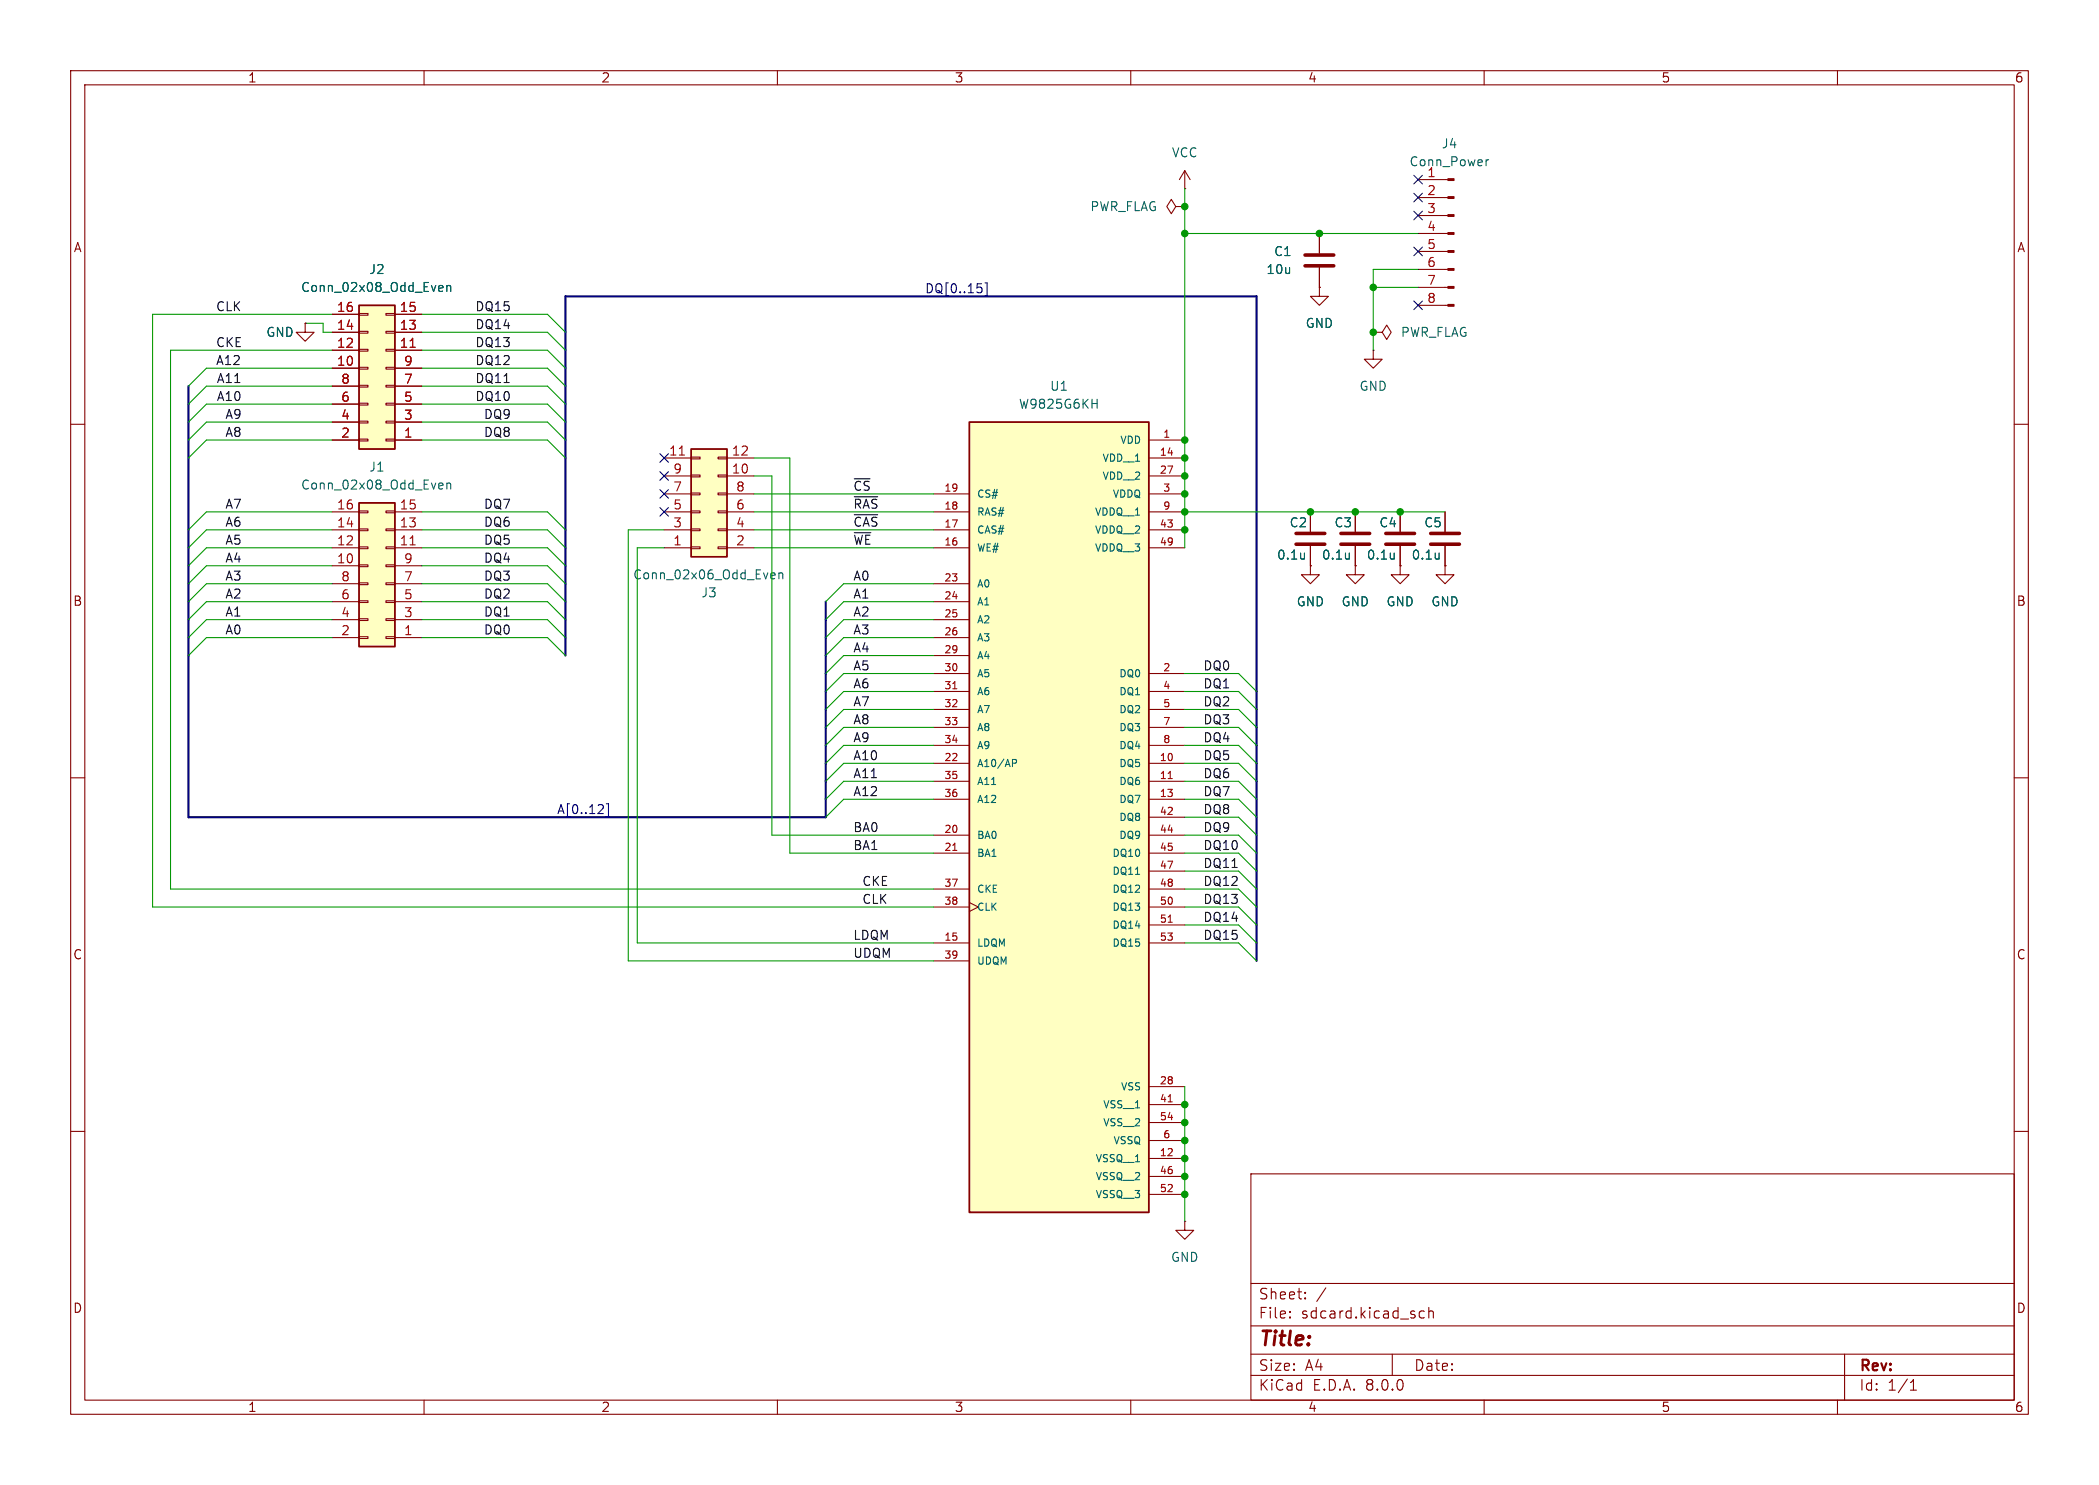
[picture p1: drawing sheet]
<svg xmlns="http://www.w3.org/2000/svg" width="297mm" height="210mm" viewBox="0 0 297 210" stroke-linecap="round" stroke-linejoin="round" font-family="sans-serif">
<g fill="none" stroke="#840000" stroke-width=".15">
<path d="M10 10h277v190h-277zM12 12h273v186h-273zM60 10v2M110 10v2M160 10v2M210 10v2M260 10v2M166.4 29.2l-.7-1-.6 1 .6 1 .7-1h1.2M167.6 29.2h.1M200.7 38.1h4.2M200.7 35.6h4.2M200.7 33h4.2"/>
<path d="M200.7 30.5h4.2M200.7 27.9h4.2M200.7 25.4h4.2M10 60h2M200.7 43.2h4.2M200.7 40.6h4.2M285 60h2M185.4 72.4v2.8M185.4 77.2v2.8M191.8 72.4v2.8M191.8 77.2v2.8M198.1 72.4v2.8"/>
<path d="M198.1 77.2v2.8M204.5 72.4v2.8M204.5 77.2v2.8M185.4 80v1.3h1.3l-1.3 1.3-1.3-1.3h1.3M185.4 80h.1M191.8 80v1.3h1.2l-1.2 1.3-1.3-1.3h1.3M191.8 80h.1M198.1 80v1.3h1.3l-1.3 1.3-1.3-1.3h1.3M198.1 80h.1M204.5 80v1.3h1.2l-1.2 1.3-1.3-1.3h1.3M204.5 80h.1M10 110h2"/>
<path d="M285 110h2M10 160h2M285 160h2M167.6 172.7v1.3h1.3l-1.3 1.3-1.2-1.3h1.2M167.6 172.7h.1M177 166h108v32h-108zM60 198v2M110 198v2M160 198v2M177 194.5h108M177 191.5h108M177 187.5h108"/>
<path d="M177 181.5h108M182.5 186.3h.1l-.1 .1M182.5 186.3v.1M182.5 185.5v.1M182.5 185.5h.1l-.1 .1M184.7 183.6v.1M184.7 183.6h-.1l.1 .1M184.7 182.8v.1M184.7 182.8h-.1l.1 .1M187.6 182.1l-1.3 2M197 191.5v3M200.8 186.1l.3 .3 .4-.1"/>
<path d="M201.5 185.5l-.4-.1-.3 .3M202.2 185.5a.37 .37 0 0 1 .6 .1v.8M202.2 184.9v1.5M210 198v2M260 198v2M261 191.5v6.5M270.3 196.6h.9M270.3 195.5l.4-.4v1.5"/>
</g>
<g fill="#840000" stroke="#840000" stroke-width=".15">
<path d="M204.9 43.1h.8v.2h-.8z"/>
<path d="M204.9 40.5h.8v.3h-.8z"/>
<path d="M204.9 38h.8v.2h-.8z"/>
<path d="M204.9 35.4h.8v.3h-.8z"/>
<path d="M204.9 32.9h.8v.2h-.8z"/>
<path d="M204.9 30.4h.8v.2h-.8z"/>
<path d="M204.9 27.8h.8v.3h-.8z"/>
<path d="M204.9 25.3h.8v.2h-.8z"/>
</g>
<path d="M210.3 22.6v.8M210.6 22.6l-.2 .1-.1 .1M184.6 78.2v.9M184.6 78.9l-.1 .1M190.9 78.2v.9M190.9 78.9v.1M197.3 78.2v.9M197.3 78.9l-.1 .1M203.6 78.2v.9M203.6 78.9v.1" fill="none" stroke="#006464" stroke-width=".15"/>
<path d="M183.4 77h4.1M183.4 75.4h4.1M189.7 77h4.1M189.7 75.4h4.1M196.1 77h4.1M196.1 75.4h4.1M202.4 77h4.1M202.4 75.4h4.1" fill="none" stroke="#840000" stroke-width=".51"/>
<path d="M50.8 43.2h5.1v20.3h-5.1z" fill="#ffffc2"/>
<g fill="none" stroke="#840000" stroke-width=".15">
<path d="M43.2 45.7v1.3h-1.3l1.3 1.3 1.2-1.3h-1.2M43.2 45.7h.1M47 52.1h3.8M47 49.5h3.8M47 47h3.8M47 44.5h3.8M47 59.7h3.8M47 57.2h3.8M47 54.6h3.8M50.8 44.3h1.3v.3h-1.3zM50.8 46.9h1.3v.2h-1.3zM50.8 49.4h1.3v.3h-1.3z"/>
<path d="M50.8 51.9h1.3v.3h-1.3zM50.8 54.5h1.3v.2h-1.3zM50.8 57h1.3v.3h-1.3zM50.8 59.6h1.3v.2h-1.3zM54.6 44.3h1.3v.3h-1.3zM54.6 46.9h1.3v.2h-1.3zM54.6 49.4h1.3v.3h-1.3zM54.6 51.9h1.3v.3h-1.3zM54.6 54.5h1.3v.2h-1.3zM54.6 57h1.3v.3h-1.3zM54.6 59.6h1.3v.2h-1.3zM55.9 52.1h3.8"/>
<path d="M55.9 49.5h3.8M55.9 47h3.8M55.9 44.5h3.8M55.9 59.7h3.8M55.9 57.2h3.8M55.9 54.6h3.8M47 62.2h3.8M50.8 62.1h1.3v.3h-1.3zM54.6 62.1h1.3v.3h-1.3zM55.9 62.2h3.8"/>
</g>
<path d="M50.8 43.2h5.1v20.3h-5.1z" fill="none" stroke="#840000" stroke-width=".25"/>
<path d="M58 49.1h.8" fill="none" stroke="#a90000" stroke-width=".15"/>
<path d="M62.3 40.4h.3l.1 .3-.6 .1M62.6 41.2h-.3M63.2 40.5l.2-.1h.3l.1 .8M63.2 40.4v.8" fill="none" stroke="#006464" stroke-width=".15"/>
<path d="M137.2 59.7h25.4v111.8h-25.4z" fill="#ffffc2"/>
<path d="M137.2 59.7h25.4v111.8h-25.4z" fill="none" stroke="#840000" stroke-width=".25"/>
<g fill="none" stroke="#840000" stroke-width=".15">
<path d="M132.1 77.5h5.1M132.1 74.9h5.1M132.1 72.4h5.1M132.1 69.9h5.1M162.6 62.2h5M162.6 64.8h5M162.6 77.5h5M162.6 74.9h5M162.6 72.4h5M162.6 69.9h5M162.6 67.3h5M132.1 95.3h5.1"/>
<path d="M132.1 82.6h5.1M132.1 85.1h5.1M132.1 87.6h5.1M132.1 90.2h5.1M132.1 92.7h5.1M132.1 97.8h5.1M162.6 95.3h5M162.6 97.8h5M132.1 108h5.1M132.1 110.5h5.1M132.1 113h5.1M132.1 118.1h5.1"/>
<path d="M132.1 100.3h5.1M132.1 102.9h5.1M132.1 105.4h5.1M162.6 108h5M162.6 110.5h5M162.6 113h5M162.6 118.1h5M162.6 100.3h5M162.6 102.9h5M162.6 105.4h5M162.6 115.6h5M132.1 133.4h5.1"/>
<path d="M132.1 120.7h5.1M132.1 125.7h5.1M132.1 128.3h5.1M132.1 135.9h5.1M137.2 127.6l1.2 .7-1.2 .6M162.6 133.4h5M162.6 120.7h5M162.6 125.7h5M162.6 128.3h5M162.6 123.2h5M162.6 130.8h5M162.6 153.7h5"/>
<path d="M162.6 156.2h5M162.6 158.8h5M162.6 163.8h5M162.6 166.4h5M162.6 168.9h5M162.6 161.3h5"/>
</g>
<path d="M134.8 97.4h.6M165.3 110.1h.6M134.8 120.3h.6M165.3 130.4h.6M165.3 155.8h.6" fill="none" stroke="#a90000" stroke-width=".15"/>
<path d="M154.5 57.1h.7M155.2 56.5v1.2M143.3 107.4h.3l.2 .2-.1 .3h-.4M160.7 123.7h.6" fill="none" stroke="#006464" stroke-width=".15"/>
<path d="M50.8 71.1h5.1v20.3h-5.1z" fill="#ffffc2"/>
<g fill="none" stroke="#840000" stroke-width=".15">
<path d="M186.7 40.6v1.3h-1.3l1.3 1.3 1.3-1.3h-1.3M186.7 40.6h.1M194.3 49.5v1.3h1.3l-1.3 1.3-1.3-1.3h1.3M194.3 49.5h.1M194.3 47h1.3l.6-1 .6 1-.6 1-.6-1M194.3 47h.1M47 77.5h3.8M47 74.9h3.8M47 72.4h3.8M50.8 72.3h1.3v.2h-1.3zM50.8 74.8h1.3v.3h-1.3zM50.8 77.3h1.3v.3h-1.3z"/>
<path d="M50.8 79.9h1.3v.2h-1.3zM54.6 72.3h1.3v.2h-1.3zM54.6 74.8h1.3v.3h-1.3zM54.6 77.3h1.3v.3h-1.3zM54.6 79.9h1.3v.2h-1.3zM55.9 77.5h3.8M55.9 74.9h3.8M55.9 72.4h3.8M47 90.2h3.8M47 80h3.8M47 87.6h3.8M47 85.1h3.8"/>
<path d="M47 82.6h3.8M50.8 82.4h1.3v.3h-1.3zM50.8 85h1.3v.2h-1.3zM50.8 87.5h1.3v.3h-1.3zM50.8 90h1.3v.3h-1.3zM54.6 82.4h1.3v.3h-1.3zM54.6 85h1.3v.2h-1.3zM54.6 87.5h1.3v.3h-1.3zM54.6 90h1.3v.3h-1.3zM55.9 90.2h3.8M55.9 80h3.8M55.9 87.6h3.8"/>
<path d="M55.9 85.1h3.8M55.9 82.6h3.8"/>
</g>
<path d="M50.8 71.1h5.1v20.3h-5.1z" fill="none" stroke="#840000" stroke-width=".25"/>
<path d="M58 77.1h.8" fill="none" stroke="#a90000" stroke-width=".15"/>
<path d="M62.3 68.3l.3 .1 .1 .2-.6 .1M62.6 69.1l-.3 .1M63.2 68.4l.2-.1 .3 .1 .1 .8M63.2 68.3v.9" fill="none" stroke="#006464" stroke-width=".15"/>
<path d="M97.8 63.5h5.1v15.2h-5.1z" fill="#ffffc2"/>
<g fill="none" stroke="#840000" stroke-width=".15">
<path d="M167.6 26.7h.1M167.6 24.1l-.7 1.3M167.6 24.1v2.6M167.6 24.1l.8 1.3M186.7 33v2.8M186.7 37.8v2.8M43.2 45.7h.1M47 52.1h3.8M47 49.5h3.8M47 47h3.8M47 44.5h3.8M47 59.7h3.8"/>
<path d="M47 57.2h3.8M47 54.6h3.8M55.9 52.1h3.8M55.9 49.5h3.8M55.9 47h3.8M55.9 44.5h3.8M55.9 59.7h3.8M55.9 57.2h3.8M55.9 54.6h3.8M186.7 40.6h.1M47 62.2h3.8M55.9 62.2h3.8"/>
<path d="M94 77.5h3.8M94 67.3h3.8M94 64.8h3.8M94 74.9h3.8M94 72.4h3.8M94 69.9h3.8M97.8 64.6h1.3v.3h-1.3zM97.8 67.2h1.3v.2h-1.3zM97.8 69.7h1.3v.3h-1.3zM97.8 72.3h1.3v.2h-1.3zM97.8 74.8h1.3v.3h-1.3zM97.8 77.3h1.3v.3h-1.3z"/>
<path d="M101.6 64.6h1.3v.3h-1.3zM101.6 67.2h1.3v.2h-1.3zM101.6 69.7h1.3v.3h-1.3zM101.6 72.3h1.3v.2h-1.3zM101.6 74.8h1.3v.3h-1.3zM101.6 77.3h1.3v.3h-1.3zM102.9 77.5h3.8M102.9 67.3h3.8M102.9 64.8h3.8M102.9 74.9h3.8M102.9 72.4h3.8M102.9 69.9h3.8"/>
<path d="M185.4 72.4v2.8M185.4 77.2v2.8M191.8 72.4v2.8M191.8 77.2v2.8M198.1 72.4v2.8M198.1 77.2v2.8M204.5 72.4v2.8M204.5 77.2v2.8M185.4 80h.1M191.8 80h.1M198.1 80h.1M204.5 80h.1"/>
</g>
<path d="M97.8 63.5h5.1v15.2h-5.1z" fill="none" stroke="#840000" stroke-width=".25"/>
<path d="M58 49.1h.8M96.1 64.4h.8" fill="none" stroke="#a90000" stroke-width=".15"/>
<g fill="none" stroke="#006464" stroke-width=".15">
<path d="M62.3 40.4h.3l.1 .3-.6 .1M62.6 41.2h-.3M63.2 40.5l.2-.1h.3l.1 .8M63.2 40.4v.8M184.6 78.2v.9M184.6 78.9l-.1 .1M190.9 78.2v.9M190.9 78.9v.1M197.3 78.2v.9M197.3 78.9l-.1 .1M203.6 78.2v.9M203.6 78.9v.1"/>
<path d="M109.2 81l.4 .1 .1 .2-.6 .1M109.6 81.8l-.4 .1M110.2 81.1l.2-.1 .3 .1 .1 .8M110.2 81v.9"/>
</g>
<path d="M184.7 37.6h4M184.7 36.1h4" fill="none" stroke="#840000" stroke-width=".51"/>
<g fill="none" stroke="#000084" stroke-width=".15">
<path d="M200.1 27.3l1.2 1.2M200.1 24.8l1.2 1.2M200.1 29.9l1.2 1.2M200.1 35l1.2 1.2M201.3 27.3l-1.2 1.2M201.3 24.8l-1.2 1.2M201.3 29.9l-1.2 1.2M201.3 35l-1.2 1.2M138.3 40.1h.6M138.8 40.7l.2 .2v.3l-.2 .1M139.4 40h.3v1.8h-.3M200.1 42.6l1.2 1.2"/>
<path d="M201.3 42.6l-1.2 1.2M93.4 66.7l1.2 1.2M93.4 71.8l1.2 1.2M93.4 69.2l1.2 1.3M93.4 64.2l1.2 1.2M94.6 66.7l-1.2 1.2M94.6 71.8l-1.2 1.2M94.6 69.2l-1.2 1.3M94.6 64.2l-1.2 1.2M84.6 115.1h.8M85.3 113.9v.4M85.8 113.7h.3v1.8h-.3"/>
</g>
<path d="M120.9 72.8h3.3M120.9 70.3h3.3" fill="none" stroke="#0f0f0f" stroke-width=".15"/>
<path d="M26.7 54.6v61h90.1v-30.5M80 92.7v-50.8h97.8v94" fill="none" stroke="#000084" stroke-width=".3"/>
<g fill="none" stroke="#009600" stroke-width=".15">
<path d="M167.6 26.7v50.8M167.6 33h33.1M200.7 38.1h-6.4v11.4M43.2 45.7h2.5v1.3h1.3M47 44.5h-25.4v83.8h110.5M47 49.5h-22.9v76.2h108M47 57.2h-17.8l-2.5 2.5M47 52.1h-17.8l-2.5 2.5M47 54.6h-17.8l-2.5 2.6M47 59.7h-17.8l-2.5 2.5M59.7 44.5h17.8l2.5 2.5M59.7 49.5h17.8l2.5 2.6"/>
<path d="M59.7 47h17.8l2.5 2.5M59.7 57.2h17.8l2.5 2.5M59.7 52.1h17.8l2.5 2.5M59.7 54.6h17.8l2.5 2.6M59.7 59.7h17.8l2.5 2.5M194.3 40.6h6.4M47 62.2h-17.8l-2.5 2.6M47 74.9h-17.8l-2.5 2.6M47 72.4h-17.8l-2.5 2.5M47 77.5h-17.8l-2.5 2.5M59.7 62.2h17.8l2.5 2.6M59.7 74.9h17.8l2.5 2.6"/>
<path d="M59.7 72.4h17.8l2.5 2.5M59.7 77.5h17.8l2.5 2.5M94 74.9h-5.1v61h43.2M94 77.5h-3.8v55.9h41.9M106.7 67.3h2.5v50.8h22.9M106.7 64.8h5.1v55.9h20.3M106.7 74.9h25.4M106.7 69.9h25.4M106.7 72.4h25.4M106.7 77.5h25.4M167.6 72.4h36.9M47 80h-17.8l-2.5 2.6"/>
<path d="M47 85.1h-17.8l-2.5 2.5M47 90.2h-17.8l-2.5 2.5M47 82.6h-17.8l-2.5 2.5M47 87.6h-17.8l-2.5 2.6M59.7 80h17.8l2.5 2.6M59.7 85.1h17.8l2.5 2.5M59.7 90.2h17.8l2.5 2.5M59.7 82.6h17.8l2.5 2.5M59.7 87.6h17.8l2.5 2.6M132.1 85.1h-12.7l-2.6 2.5M132.1 90.2h-12.7l-2.6 2.5M132.1 82.6h-12.7l-2.6 2.5"/>
<path d="M132.1 87.6h-12.7l-2.6 2.6M132.1 95.3h-12.7l-2.6 2.5M132.1 97.8h-12.7l-2.6 2.5M132.1 92.7h-12.7l-2.6 2.6M167.6 95.3h7.7l2.5 2.5M167.6 97.8h7.7l2.5 2.5M132.1 102.9h-12.7l-2.6 2.5M132.1 110.5h-12.7l-2.6 2.5M132.1 113h-12.7l-2.6 2.6M132.1 108h-12.7l-2.6 2.5M132.1 105.4h-12.7l-2.6 2.6M132.1 100.3h-12.7l-2.6 2.6"/>
<path d="M167.6 102.9h7.7l2.5 2.5M167.6 118.1h7.7l2.5 2.6M167.6 110.5h7.7l2.5 2.5M167.6 113h7.7l2.5 2.6M167.6 115.6h7.7l2.5 2.5M167.6 108h7.7l2.5 2.5M167.6 105.4h7.7l2.5 2.6M167.6 100.3h7.7l2.5 2.6M167.6 120.7h7.7l2.5 2.5M167.6 133.4h7.7l2.5 2.5M167.6 125.7h7.7l2.5 2.6M167.6 128.3h7.7l2.5 2.5"/>
<path d="M167.6 130.8h7.7l2.5 2.6M167.6 123.2h7.7l2.5 2.5M167.6 153.7v19"/>
</g>
<g fill="#009600" stroke="#009600" stroke-width=".15">
<circle cx="167.6" cy="161.3" r=".46"/>
<circle cx="167.6" cy="158.8" r=".46"/>
<circle cx="167.6" cy="168.9" r=".46"/>
<circle cx="167.6" cy="166.4" r=".46"/>
<circle cx="167.6" cy="163.8" r=".46"/>
<circle cx="167.6" cy="29.2" r=".46"/>
<circle cx="186.7" cy="33" r=".46"/>
<circle cx="194.3" cy="40.6" r=".46"/>
<circle cx="167.6" cy="33" r=".46"/>
<circle cx="167.6" cy="72.4" r=".46"/>
<circle cx="198.1" cy="72.4" r=".46"/>
<circle cx="185.4" cy="72.4" r=".46"/>
<circle cx="191.8" cy="72.4" r=".46"/>
<circle cx="167.6" cy="156.2" r=".46"/>
<circle cx="167.6" cy="74.9" r=".46"/>
<circle cx="167.6" cy="64.8" r=".46"/>
<circle cx="167.6" cy="67.3" r=".46"/>
<circle cx="167.6" cy="62.2" r=".46"/>
<circle cx="194.3" cy="47" r=".46"/>
<circle cx="167.6" cy="69.9" r=".46"/>
</g>
<text font-size="2.8" fill="#840000" x="178" y="190.9">Title:</text>
<g font-size="2.1" fill="#840000">
<text x="178" y="184">Sheet:</text>
<text x="178" y="186.7">File:</text>
<text x="184.1" y="186.7">sdcard.kicad_sch</text>
<text x="178" y="196.9">KiCad</text>
<text x="178" y="194.1">Size:</text>
<text x="184.7" y="194.1">A4</text>
<text x="185.7" y="196.9">E.D.A.</text>
<text x="193.3" y="196.9">8.0.0</text>
<text x="200" y="194.1">Date:</text>
<text x="263" y="194.3">Rev:</text>
<text x="263" y="196.9">Id:</text>
<text x="267.1" y="196.9">1/1</text>
</g>
<g font-size="1.8" fill="#840000">
<text x="35" y="11.9">1</text>
<text x="85" y="11.9">2</text>
<text x="135" y="11.9">3</text>
<text x="185" y="11.9">4</text>
<text x="235" y="11.9">5</text>
<text x="285" y="11.9">6</text>
<text x="10.3" y="35.9">A</text>
<text x="285.3" y="35.9">A</text>
<text x="10.3" y="85.9">B</text>
<text x="285.3" y="85.9">B</text>
<text x="10.3" y="135.9">C</text>
<text x="285.3" y="135.9">C</text>
<text x="10.3" y="185.9">D</text>
<text x="285.3" y="185.9">D</text>
<text x="35" y="199.9">1</text>
<text x="85" y="199.9">2</text>
<text x="135" y="199.9">3</text>
<text x="185" y="199.9">4</text>
<text x="235" y="199.9">5</text>
<text x="285" y="199.9">6</text>
</g>
<g font-size="1.8" fill="#006464">
<text x="165.7" y="22.5">VCC</text>
<text x="199.3" y="23.7">Conn_Power</text>
<text x="203.9" y="21.2">J4</text>
<text x="201.9" y="25.1">1</text>
<text x="154.2" y="30.1">PWR_FLAG</text>
<text x="42.5" y="41.5">Conn_02x08_Odd_Even</text>
<text x="52.1" y="39">J2</text>
<text x="179.1" y="39">10u</text>
<text x="180.2" y="36.4">C1</text>
<text x="37.6" y="47.9">GND</text>
<text x="184.7" y="46.6">GND</text>
<text x="198.1" y="47.9">PWR_FLAG</text>
<text x="144.1" y="58">W9825G6KH</text>
<text x="148.5" y="55.5">U1</text>
<text x="192.3" y="55.5">GND</text>
<text x="42.5" y="69.4">Conn_02x08_Odd_Even</text>
<text x="52.1" y="66.9">J1</text>
<text x="182.4" y="74.8">C2</text>
<text x="188.7" y="74.8">C3</text>
<text x="195.1" y="74.8">C4</text>
<text x="201.4" y="74.8">C5</text>
<text x="89.5" y="82.1">Conn_02x06_Odd_Even</text>
<text x="180.6" y="79.3">0.1u</text>
<text x="187" y="79.3">0.1u</text>
<text x="193.3" y="79.3">0.1u</text>
<text x="199.7" y="79.3">0.1u</text>
<text x="99.1" y="84.7">J3</text>
<text x="183.4" y="86">GND</text>
<text x="189.7" y="86">GND</text>
<text x="196.1" y="86">GND</text>
<text x="202.4" y="86">GND</text>
<text x="165.6" y="178.7">GND</text>
</g>
<g font-size="1.8" fill="#a90000">
<text x="201.9" y="27.7">2</text>
<text x="201.9" y="30.2">3</text>
<text x="201.9" y="32.8">4</text>
<text x="201.9" y="35.3">5</text>
<text x="201.9" y="37.8">6</text>
<text x="201.9" y="40.4">7</text>
<text x="47.6" y="46.7">14</text>
<text x="47.6" y="44.2">16</text>
<text x="56.5" y="46.7">13</text>
<text x="56.5" y="44.2">15</text>
<text x="201.9" y="42.9">8</text>
<text x="47.6" y="51.8">10</text>
<text x="47.6" y="49.3">12</text>
<text x="56.5" y="49.3">11</text>
<text x="57.1" y="51.8">9</text>
<text x="48.2" y="59.4">4</text>
<text x="48.2" y="56.9">6</text>
<text x="48.2" y="54.4">8</text>
<text x="57.1" y="59.4">3</text>
<text x="57.1" y="56.9">5</text>
<text x="57.1" y="54.4">7</text>
<text x="48.2" y="62">2</text>
<text x="57.1" y="62">1</text>
<text x="94.6" y="64.5">11</text>
<text x="103.5" y="64.5">12</text>
<text x="95.2" y="69.6">7</text>
<text x="95.2" y="67.1">9</text>
<text x="103.5" y="67.1">10</text>
<text x="104.1" y="69.6">8</text>
<text x="47.6" y="77.2">12</text>
<text x="47.6" y="74.7">14</text>
<text x="47.6" y="72.1">16</text>
<text x="56.5" y="77.2">11</text>
<text x="56.5" y="74.7">13</text>
<text x="56.5" y="72.1">15</text>
<text x="95.2" y="77.2">1</text>
<text x="95.2" y="74.7">3</text>
<text x="95.2" y="72.1">5</text>
<text x="104.1" y="77.2">2</text>
<text x="104.1" y="74.7">4</text>
<text x="104.1" y="72.1">6</text>
<text x="47.6" y="79.8">10</text>
<text x="48.2" y="82.3">8</text>
<text x="57.1" y="82.3">7</text>
<text x="57.1" y="79.8">9</text>
<text x="48.2" y="89.9">2</text>
<text x="48.2" y="87.4">4</text>
<text x="48.2" y="84.8">6</text>
<text x="57.1" y="89.9">1</text>
<text x="57.1" y="87.4">3</text>
<text x="57.1" y="84.8">5</text>
</g>
<g font-size="1.8" fill="#000084">
<text x="130.8" y="41.6">DQ[0..15]</text>
<text x="78.7" y="115.2">A[0..12]</text>
</g>
<g font-size="1.8" fill="#0f0f0f">
<text x="30.5" y="44.1">CLK</text>
<text x="67.2" y="44.1">DQ15</text>
<text x="67.2" y="46.6">DQ14</text>
<text x="30.5" y="51.7">A12</text>
<text x="30.5" y="49.2">CKE</text>
<text x="67.2" y="49.2">DQ13</text>
<text x="67.2" y="51.7">DQ12</text>
<text x="30.6" y="54.3">A11</text>
<text x="30.6" y="56.8">A10</text>
<text x="31.8" y="59.3">A9</text>
<text x="67.2" y="54.3">DQ11</text>
<text x="67.2" y="56.8">DQ10</text>
<text x="68.4" y="59.3">DQ9</text>
<text x="31.8" y="61.9">A8</text>
<text x="68.4" y="61.9">DQ8</text>
<text x="120.6" y="69.5">~{CS}</text>
<text x="31.8" y="72">A7</text>
<text x="31.8" y="74.6">A6</text>
<text x="31.8" y="77.1">A5</text>
<text x="68.4" y="72">DQ7</text>
<text x="68.4" y="74.6">DQ6</text>
<text x="68.4" y="77.1">DQ5</text>
<text x="120.6" y="77.1">~{WE}</text>
<text x="120.6" y="74.6">~{CAS}</text>
<text x="120.6" y="72">~{RAS}</text>
<text x="31.8" y="79.7">A4</text>
<text x="31.8" y="82.2">A3</text>
<text x="68.4" y="79.7">DQ4</text>
<text x="68.4" y="82.2">DQ3</text>
<text x="120.6" y="82.2">A0</text>
<text x="31.8" y="89.8">A0</text>
<text x="31.8" y="84.7">A2</text>
<text x="31.8" y="87.3">A1</text>
<text x="68.4" y="84.7">DQ2</text>
<text x="68.4" y="87.3">DQ1</text>
<text x="68.4" y="89.8">DQ0</text>
<text x="120.6" y="84.7">A1</text>
<text x="120.6" y="87.3">A2</text>
<text x="120.6" y="89.8">A3</text>
<text x="120.6" y="94.9">A5</text>
<text x="120.6" y="92.4">A4</text>
<text x="170.2" y="94.9">DQ0</text>
<text x="120.6" y="100">A7</text>
<text x="120.6" y="97.4">A6</text>
<text x="170.2" y="97.4">DQ1</text>
<text x="170.2" y="100">DQ2</text>
<text x="120.6" y="102.5">A8</text>
<text x="120.6" y="105.1">A9</text>
<text x="120.6" y="107.6">A10</text>
<text x="170.2" y="102.5">DQ3</text>
<text x="170.2" y="105.1">DQ4</text>
<text x="170.2" y="107.6">DQ5</text>
<text x="120.6" y="110.1">A11</text>
<text x="120.6" y="112.7">A12</text>
<text x="170.2" y="110.1">DQ6</text>
<text x="170.2" y="112.7">DQ7</text>
<text x="120.6" y="117.8">BA0</text>
<text x="170.2" y="117.8">DQ9</text>
<text x="170.2" y="115.2">DQ8</text>
<text x="120.6" y="120.3">BA1</text>
<text x="121.9" y="125.4">CKE</text>
<text x="170.2" y="120.3">DQ10</text>
<text x="170.2" y="125.4">DQ12</text>
<text x="170.2" y="122.8">DQ11</text>
<text x="121.9" y="127.9">CLK</text>
<text x="170.2" y="130.5">DQ14</text>
<text x="170.2" y="127.9">DQ13</text>
<text x="120.6" y="135.5">UDQM</text>
<text x="120.6" y="133">LDQM</text>
<text x="170.2" y="133">DQ15</text>
</g>
<g font-size="1.4" fill="#006464">
<text x="155.9" y="65.5">VDD__1</text>
<text x="158.4" y="63">VDD</text>
<text x="138.2" y="70.6">CS#</text>
<text x="155.9" y="68">VDD__2</text>
<text x="157.3" y="70.6">VDDQ</text>
<text x="138.2" y="75.7">CAS#</text>
<text x="138.2" y="73.1">RAS#</text>
<text x="154.8" y="75.7">VDDQ__2</text>
<text x="154.8" y="73.1">VDDQ__1</text>
<text x="138.2" y="78.2">WE#</text>
<text x="138.2" y="83.3">A0</text>
<text x="154.8" y="78.2">VDDQ__3</text>
<text x="138.2" y="85.8">A1</text>
<text x="138.2" y="88.4">A2</text>
<text x="138.2" y="90.9">A3</text>
<text x="138.2" y="93.4">A4</text>
<text x="138.2" y="96">A5</text>
<text x="158.2" y="96">DQ0</text>
<text x="138.2" y="98.5">A6</text>
<text x="138.2" y="101.1">A7</text>
<text x="158.2" y="98.5">DQ1</text>
<text x="158.2" y="101.1">DQ2</text>
<text x="138.2" y="103.6">A8</text>
<text x="138.2" y="106.1">A9</text>
<text x="158.2" y="103.6">DQ3</text>
<text x="158.2" y="106.1">DQ4</text>
<text x="138.2" y="108.7">A10/AP</text>
<text x="138.2" y="111.2">A11</text>
<text x="138.2" y="113.8">A12</text>
<text x="158.2" y="108.7">DQ5</text>
<text x="158.2" y="111.2">DQ6</text>
<text x="158.2" y="113.8">DQ7</text>
<text x="138.2" y="118.8">BA0</text>
<text x="158.2" y="116.3">DQ8</text>
<text x="158.2" y="118.8">DQ9</text>
<text x="138.2" y="121.4">BA1</text>
<text x="157.3" y="121.4">DQ10</text>
<text x="157.3" y="123.9">DQ11</text>
<text x="138.2" y="126.5">CKE</text>
<text x="138.2" y="129">CLK</text>
<text x="157.3" y="126.5">DQ12</text>
<text x="157.3" y="129">DQ13</text>
<text x="157.3" y="131.5">DQ14</text>
<text x="138.2" y="134.1">LDQM</text>
<text x="138.2" y="136.6">UDQM</text>
<text x="157.3" y="134.1">DQ15</text>
<text x="158.5" y="154.4">VSS</text>
<text x="156" y="156.9">VSS__1</text>
<text x="156" y="159.5">VSS__2</text>
<text x="154.9" y="164.6">VSSQ__1</text>
<text x="154.9" y="167.1">VSSQ__2</text>
<text x="157.4" y="162">VSSQ</text>
<text x="154.9" y="169.6">VSSQ__3</text>
</g>
<g font-size="1.4" fill="#a90000">
<text x="164" y="64.5">14</text>
<text x="164.5" y="62">1</text>
<text x="133.5" y="69.6">19</text>
<text x="164" y="67.1">27</text>
<text x="164.5" y="69.6">3</text>
<text x="133.5" y="77.2">16</text>
<text x="133.5" y="74.7">17</text>
<text x="133.5" y="72.1">18</text>
<text x="164" y="74.7">43</text>
<text x="164" y="77.2">49</text>
<text x="164.5" y="72.1">9</text>
<text x="133.5" y="82.3">23</text>
<text x="133.5" y="84.8">24</text>
<text x="133.5" y="87.4">25</text>
<text x="133.5" y="89.9">26</text>
<text x="133.5" y="92.5">29</text>
<text x="133.5" y="95">30</text>
<text x="164.5" y="95">2</text>
<text x="133.5" y="97.5">31</text>
<text x="133.5" y="100.1">32</text>
<text x="164.5" y="97.5">4</text>
<text x="164.5" y="100.1">5</text>
<text x="133.5" y="107.7">22</text>
<text x="133.5" y="102.6">33</text>
<text x="133.5" y="105.2">34</text>
<text x="164" y="107.7">10</text>
<text x="164.5" y="102.6">7</text>
<text x="164.5" y="105.2">8</text>
<text x="133.5" y="110.2">35</text>
<text x="133.5" y="112.8">36</text>
<text x="164" y="110.2">11</text>
<text x="164" y="112.8">13</text>
<text x="133.5" y="117.9">20</text>
<text x="164" y="115.3">42</text>
<text x="164" y="117.9">44</text>
<text x="133.5" y="120.4">21</text>
<text x="133.5" y="125.5">37</text>
<text x="164" y="120.4">45</text>
<text x="164" y="122.9">47</text>
<text x="164" y="125.5">48</text>
<text x="133.5" y="128">38</text>
<text x="164" y="128">50</text>
<text x="164" y="130.6">51</text>
<text x="133.5" y="133.1">15</text>
<text x="133.5" y="135.6">39</text>
<text x="164" y="133.1">53</text>
<text x="164" y="153.4">28</text>
<text x="164" y="156">41</text>
<text x="164" y="158.5">54</text>
<text x="164.5" y="161">6</text>
<text x="164" y="163.6">12</text>
<text x="164" y="166.1">46</text>
<text x="164" y="168.7">52</text>
</g>
</svg>
